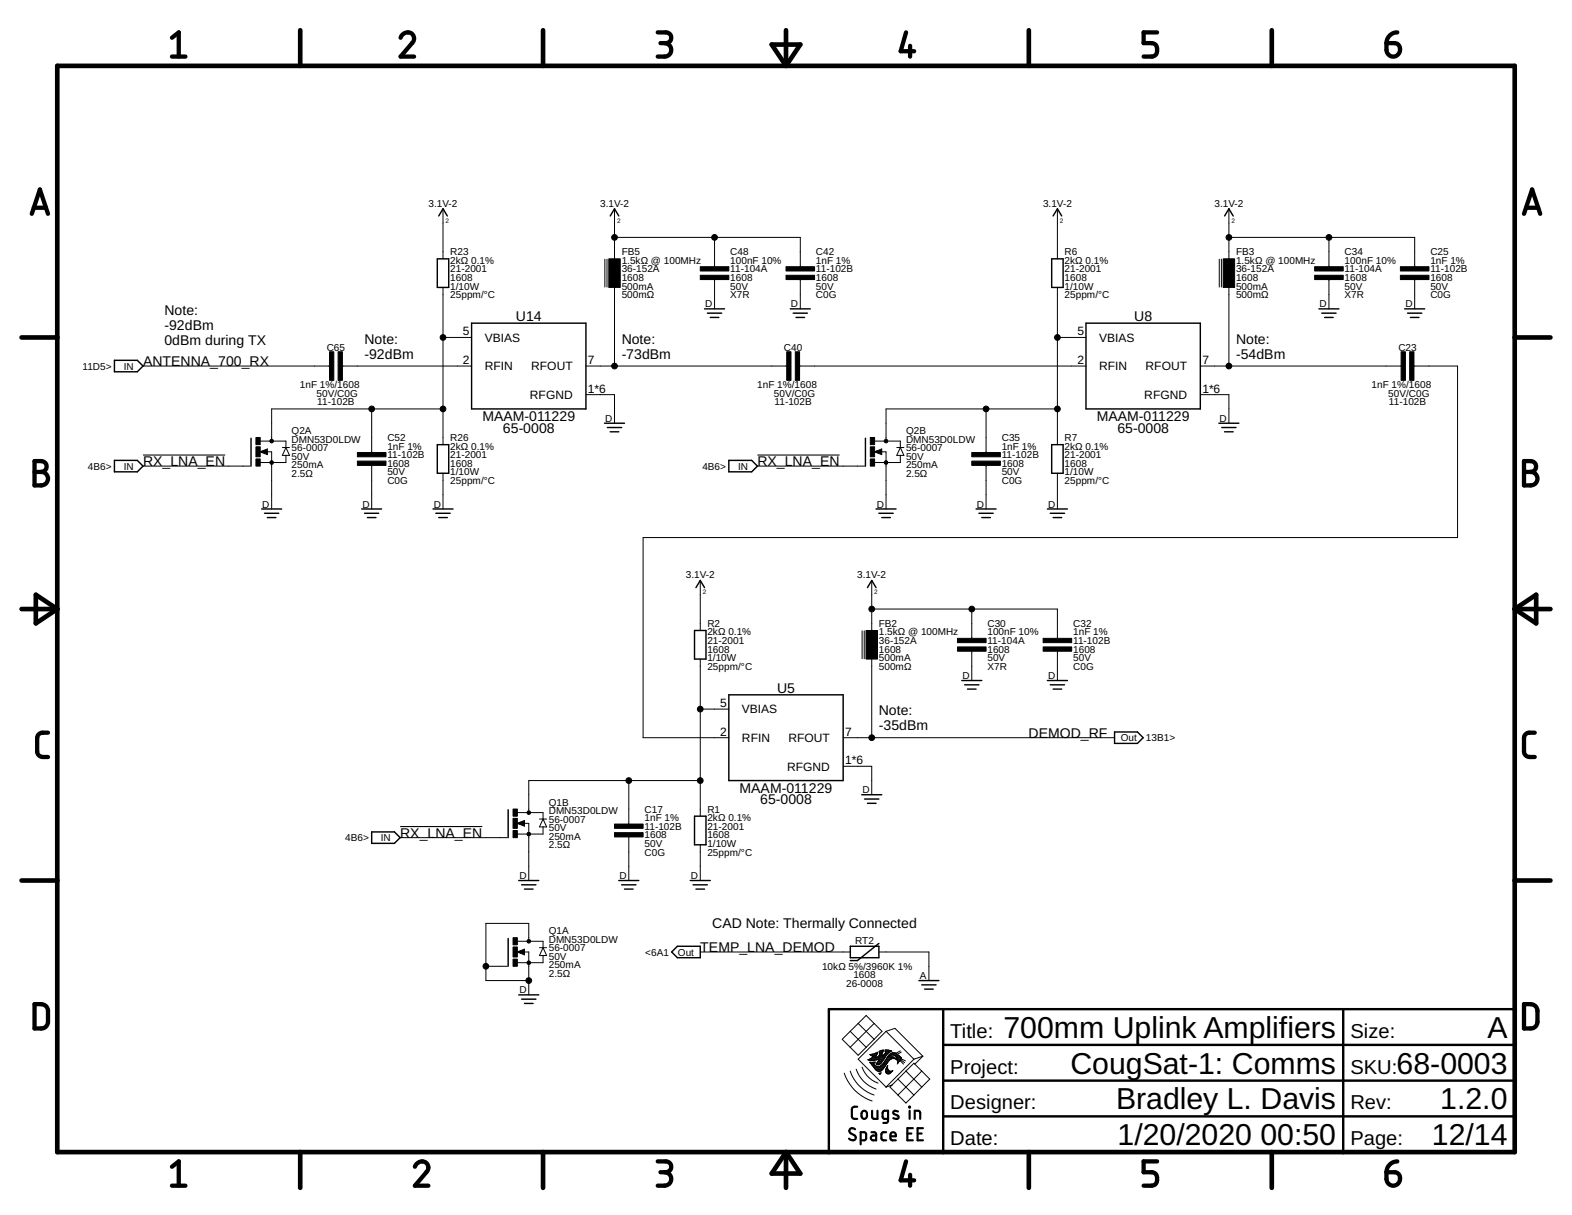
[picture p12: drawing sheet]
<svg xmlns="http://www.w3.org/2000/svg" width="279mm" height="216mm" viewBox="0 0 279 216" stroke-linecap="round" stroke-linejoin="round" font-family="sans-serif">
<path d="M25.4 80.9h14.6M134.6 80.9h14.6M71.1 146.9h14.6" fill="none" stroke="#000" stroke-width=".19"/>
<g fill="none" stroke="#000" stroke-width=".83">
<path d="M10.2 11.7h259v193h-259zM53.4 5.4v6.3M96.5 5.4v6.3M137.2 7.9h5l-2.5 3.8zM139.7 5.4v6.3M182.9 5.4v6.3M226 5.4v6.3M3.8 60h6.4M269.2 60h6.4M3.8 108.2h6.4M6.4 105.7l3.8 2.5-3.8 2.6zM269.2 108.2h6.4"/>
<path d="M269.2 108.2l3.8-2.5v5.1zM3.8 156.5h6.4M269.2 156.5h6.4M53.4 204.7v6.4M96.5 204.7v6.4M139.7 204.7v6.4M139.7 204.7l2.5 3.8h-5zM182.9 204.7v6.4M226 204.7v6.4"/>
</g>
<g fill="none" stroke="#000" stroke-width=".76">
<path d="M30.6 6.7l1.2-.9v4.3M30.6 10.1h2.4M71.2 6.7a1.18 1.18 0 0 1 1.6-.9 1.18 1.18 0 0 1 .6 1.7l-2.2 2.6h2.4M116.9 5.8h1.4a.95 .95 0 0 1 1 .9 .95 .95 0 0 1-1 1h-.9M118.1 7.7a1.2 1.2 0 0 1 1.2 1.2 1.2 1.2 0 0 1-1.2 1.2h-1.2M161 5.8l-.9 3.3h2.4M161.8 8.1v2M205.7 5.8h-2.4v1.9h1.4a1.22 1.22 0 0 1 1 1.2 1.22 1.22 0 0 1-1 1.2h-1.4M246.4 7.7h1.5a1.2 1.2 0 0 1 .9 1.3 1.2 1.2 0 0 1-1.2 1 1.2 1.2 0 0 1-1.2-1.1zM248.3 5.8a1.92 1.92 0 0 0-1.9 1.9M5.7 38l1.4-4.3 1.4 4.3M6 36.9h2.2"/>
<path d="M270.9 38l1.4-4.3 1.4 4.3M271.2 36.9h2.2M6.1 81.9h1.2a.96 .96 0 0 1 1 1 .96 .96 0 0 1-1 1 1.2 1.2 0 0 1 1.2 1.2 1.2 1.2 0 0 1-1.2 1.2h-1.2zM6.1 83.9h1.2M270.9 81.9h1.2a.96 .96 0 0 1 .9 1 .96 .96 0 0 1-.9 1 1.2 1.2 0 0 1 1.2 1.2 1.2 1.2 0 0 1-1.2 1.2h-1.2zM270.9 83.9h1.2M8.5 130.2a1.65 1.65 0 0 0-1.6 .3l-.3 .6v2.4a1.01 1.01 0 0 0 1 1h.9M272.8 130.2a1.65 1.65 0 0 0-1.7 .3l-.2 .6v2.7l.2 .4a1.71 1.71 0 0 0 1.7 .3M6.1 178.4a2.43 2.43 0 0 1 2 .3l.3 .4 .1 .5v2.2l-.4 .7a2.35 2.35 0 0 1-2 .3zM270.9 178.4a2.43 2.43 0 0 1 1.9 .3l.3 .4 .2 .5-.1 2.2-.4 .7a2.35 2.35 0 0 1-1.9 .3zM30.6 207.3l1.2-.9v4.3M30.6 210.7h2.4"/>
<path d="M73.7 207.3a1.19 1.19 0 0 1 1.5-.9 1.19 1.19 0 0 1 .9 1.5l-2.4 2.8h2.4M116.9 206.4h1.4a.96 .96 0 0 1 1 .9 .96 .96 0 0 1-1 1h-.9M118.1 208.3a1.2 1.2 0 0 1 1.2 1.2 1.2 1.2 0 0 1-1.2 1.2h-1.2M161 206.4l-.9 3.3h2.4M161.8 208.8v1.9M205.7 206.4h-2.4v1.9h1.4a1.22 1.22 0 0 1 1 1.2 1.22 1.22 0 0 1-1 1.2h-1.4M246.4 208.3h1.5a1.2 1.2 0 0 1 .9 1.3 1.2 1.2 0 0 1-1.2 1.1 1.2 1.2 0 0 1-1.2-1.2zM248.3 206.4a1.95 1.95 0 0 0-1.9 1.9"/>
</g>
<path d="M167.6 179.3v25.4M238.7 179.3v25.4M269.2 179.3h-121.9v25.4M167.6 198.4h101.6M167.6 192h101.6M167.6 185.7h101.6" fill="none" stroke="#000" stroke-width=".42"/>
<g fill="none" stroke="#000" stroke-width=".18">
<path d="M78.7 37.1v8.9M109.2 37.1v8.9M187.9 37.1v8.9M218.4 37.1v8.9M78.7 60h5.1M78.7 51.1v27.9M107.5 46.1v4.9M107.9 46.1v4.9M109.2 51.1v13.9M109.2 42.2h33v5.2M127 42.2v5.2M127 49.7v5.2"/>
<path d="M142.2 49.7v5.2M187.9 60h5.1M187.9 51.1v27.9M216.7 46.1v4.9M217.1 46.1v4.9M218.4 51.1v13.9M218.4 42.2h33v5.2M236.2 42.2v5.2M236.2 49.7v5.2M251.4 49.7v5.2M25.4 65h33.2M46.3 78.4h4.5v1.1"/>
<path d="M50.2 79.5h1.3M50.8 79.5l.7 1.4h-1.3zM60.9 65h22.9M66.1 72.7v7.7M78.7 72.7h-30.4v5.7M104.1 65h35.7M104.1 70.1h5.1v5.1M142.1 65h50.9M155.5 78.4h4.5v1.1M159.4 79.5h1.3M160 79.5l.7 1.4h-1.3zM175.3 72.7v7.7"/>
<path d="M187.9 72.7h-30.4v5.7M213.3 65h35.7M213.3 70.1h5.1v5.1M251.3 65h7.8v30.5h-144.8v35.6h15.2M25.4 82.8h19.1M46.2 80.3l1.3-.5v1zM47.4 80.3h.9v10.1M50.8 80.9v1.3h-4.6M66.1 82.7v7.7M78.7 84.1v6.3M134.6 82.8h19.1M155.4 80.3l1.3-.5v1z"/>
<path d="M156.6 80.3h.9v10.1M160 80.9v1.3h-4.6M175.3 82.7v7.7M187.9 84.1v6.3M124.5 103.1v8.9M124.5 117.1v27.9M153.2 112.1v5M153.6 112.1v5M154.9 108.2h33v5.2M154.9 103.1v8.9M154.9 117.1v14M172.7 108.2v5.2"/>
<path d="M172.7 115.7v5.2M187.9 115.7v5.2M111.8 138.7v7.7M124.5 126h5M124.5 138.7h-30.5v5.7M149.9 131.1h48.2M149.9 136.2h5v5M71.1 148.8h19.1M91.9 146.3l1.3-.5v1zM92 144.4h4.5v1.1M93.1 146.3h.9v10.2M95.9 145.5h1.3"/>
<path d="M96.5 146.9v1.3h-4.6M96.5 145.5l.7 1.4h-1.3zM111.8 148.7v7.8M124.5 150.1v6.4M86.4 171.7h3.8M91.9 169.2l1.3-.5v1zM92 167.3h4.5v1.1M93.1 169.2h.9v7.6M94 167.3v-3.2h-7.6v10.1h7.6M95.9 168.4h1.3M96.5 169.8v1.3h-4.6M96.5 168.4l.7 1.4h-1.3z"/>
<path d="M124.5 169.2h26.6M156.2 169.2h8.9v5M150.1 190.7a7.7 7.7 0 0 0 4.9 4.9M151.1 190.3a6.7 6.7 0 0 0 4.3 4.3M151.1 183.3l-1.4 1.4 2.8 2.8 2.9-2.8M151.1 183.3l2.8 2.8M152.2 190a5.6 5.6 0 0 0 3.5 3.5M152.5 181.9l1.4-1.5 2.9 2.9-1.4 1.4M152.5 181.9l-1.4 1.4M152.5 181.9l2.9 2.8M153.2 189.6a4.6 4.6 0 0 0 2.9 2.9M154.3 188.3h1.7"/>
<path d="M154.5 188.4h1M154.6 188.2h2.5M154.7 188.9h.7M154.7 187.5h1.1M154.8 189h.5M154.8 188h2.4M154.9 189.1h.4M154.9 187.6h.8M155 187.3h.9M155 188l-.8 .3 .8 .2 1.3-.3-.4 .7M155 189.2h.4M155 187.9h.7"/>
<path d="M155.1 189.4h.5M155.1 187.8l-.1 .2M155.1 187.7h.6M155.1 187.8h.6M155.2 189.5h.6M155.2 188.8h.3M155.2 189.6h2M155.3 189.7h1.8M155.4 181.9l-4.3 4.2M155.4 187.2h.6M155.4 188.9l.2-.2-1 .1a4 4 0 0 0 1.6 1.6l.4-.1M155.4 188.9l-.1 .1v.1"/>
<path d="M155.4 189.8h1.7M155.5 189.9h1.5M155.6 190.1h1.3M155.7 187.1h.3M155.7 187.9h1.6M155.7 190.2h1M155.7 187.6v.4M155.7 189h.8M155.8 189.1h.6M155.9 188.9h.7M155.9 190.3h.7M155.9 187h.1"/>
<path d="M156 187v.3l-.3 .3M156 187l-1.4 .4 .6 .3-.1 .1M156 188.8h.7M156 187.8h1.4M156 188.6h.8M156.1 188.5h.8M156.1 187.7h1.3M156.2 188.4h.8M156.2 187.6l-.5 .4M156.2 188.3h.9M156.2 187.6h.6M156.3 186.9h.7"/>
<path d="M156.3 190.8h.2M156.3 187.1h.5M156.3 187h.5M156.3 187.5h.5M156.4 187.3h.4M156.4 190.9h.1M156.4 189.5h.9M156.4 187.2h.4M156.4 186.8h.6M156.5 190.8l-.1 .1M156.6 190.6h.1M156.6 189.4h.8"/>
<path d="M156.6 190.6l-.4 .1 .2 .2M156.6 190.6l-.1 .2M156.7 189.2h.8M156.8 186.6h.2M156.8 187.2v.3M156.8 189.1h.7M156.9 187.6h.6M157 189h.6M157 186.9h-.2v.3M157 186.9v-.3l-.7 .2v.4l.1-.1-.2 .5M157 188.9h.7M157 187.5h.6"/>
<path d="M157.1 188.8h.7M157.2 187.3h.5M157.2 188.6h.7M157.3 187.2h.5M157.3 188.5h.7M157.3 186.8h1.1M157.3 186.6h.7M157.3 189.5l-.7 .8M157.4 188.4h.7M157.4 187.1h.5M157.4 190.4h1.1M157.4 190.3h.7"/>
<path d="M157.4 190.2v.3l.2 .3M157.4 190.2h.5M157.4 187h.7M157.4 190.5h1M157.4 190.1h.4M157.4 188.3h.8M157.5 190l-.1 .2M157.5 186.9h.8M157.5 183.3l4.9 4.9M157.5 183.3l-5 4.9 5 5M157.5 183.3l1.6-.6 4.9 5M157.5 189.9h.3"/>
<path d="M157.5 190.6h.8M157.5 188.2h1M157.5 189.8v.2M157.5 189.8h.3M157.6 189.7h.1M157.6 187.5l-1.1 1.5a.48 .48 0 0 1-.8 0l.2-.1M157.6 188h1.5M157.6 189.6l.2-.2v.7M157.6 189.6l-.1 .2M157.6 189.6h.1M157.6 190.8h.5M157.6 187.9h1.4"/>
<path d="M157.7 189.5h.1M157.7 188.9l-.4 .6M157.7 187.8h1M157.7 187.8a2.93 2.93 0 0 1-1.6 1.7h-.2l-.6-.4M157.8 187.2l-.2 .3M157.8 187.2l.7-.4-1.2-.2a.79 .79 0 0 1-.5 1v-.1M157.8 187.7h.4M157.8 190.1l.1 .1M157.9 190.2l.3 .2 .4-.1M157.9 187.6h.4M158 187.5h.6M158 187.5l-.3 .3"/>
<path d="M158.1 188.4l-.4 .5M158.1 187.3h1.4M158.2 190.8h-.6M158.3 187.2h1M158.5 190.4l-.3 .4M158.5 187.1h.6M158.6 190.3l.1-.1-.2 .2M158.6 190.3h.1M158.7 187.5h.9M159 187.6h.8M159.2 187.7h.7M159.2 188.2h.1"/>
<path d="M159.2 187.7l.2 .3M159.2 187.7l-.3-.2a.71 .71 0 0 0-.8 .3h.6l.6 .4-.6-.1-.6 .3M159.2 187.1h-.6l-.6 .4M159.2 187.1l.8 .7M159.3 187.8h.8M159.3 188.2l.2 .2M159.3 188.2h.1M159.3 188.3h.8M159.3 187.9h.9M159.4 188h.8M159.4 188v.2h-.1M159.4 188.2h.8"/>
<path d="M159.5 188.4h.5M159.5 188.4l.1 .5M159.5 188.5h.5M159.6 188.9l-.1 .2M159.6 188.6h.2M159.6 188.9h.1M159.6 191.7l2.8 2.9M159.6 188.8h.1M159.9 188.6l-.3 .3M160 188.5l.6 .6M160 188.5l-.1 .1M160 186.7l-.8 .5"/>
<path d="M160 187.8l.2 .1M160.1 188.3l.7 .5M160.2 188.2l.7 .3M160.2 186.9l-.7 .5M160.2 187.9l-.2 .6M161 190.3l1.4-1.4 2.8 2.8-1.4 1.5M161 190.3l-2.8 2.9 2.8 2.8 1.4-1.4M161 190.3l2.8 2.9M162.4 188.2l-4.9 5 1-.4M163.8 193.2l-1.4 1.4M163.8 190.3l-4.2 4.3M164 187.7l-1.6 .5"/>
<path d="M164 187.7l-1.4 1.4"/>
</g>
<g fill="none" stroke="#000" stroke-width=".38">
<path d="M152.4 196.7h-.5a.47 .47 0 0 0-.5 .4l.1 1.5 .2 .2h.7M153.2 197.5l.5-.1a.81 .81 0 0 1 0 1.4h-.3l-.2-.3-.1-.6zM155 197.4v1.2l.4 .2h.6v-1.4M157.8 198.8h-.7l-.2-.2v-.9l.2-.3h.7v1.8l-.2 .3h-.6M159.6 197.5a.54 .54 0 0 0-.9 .1l.1 .3 .9 .4v.4a.75 .75 0 0 1-.9 0M161.6 196.7h.1v.1h-.1zM161.7 197.4v1.4M162.6 198.8v-1.4l.8 .1 .2 1.3M152 200.7a.54 .54 0 0 0-.8-.1 .54 .54 0 0 0 0 .8l.7 .3a.49 .49 0 0 1 .1 .7 .49 .49 0 0 1-.6 .2l-.5-.3M153 202.6h.7l.2-.2v-1l-.2-.2h-.7v2.1M154.9 201.2h.6l.2 .2v1.2h-.5a.42 .42 0 0 1-.4-.4 .42 .42 0 0 1 .4-.4h.5M157.5 201.2h-.6l-.2 .3 .1 1 .7 .1"/>
<path d="M158.3 201.9h.9a.5 .5 0 0 0-.3-.7 .5 .5 0 0 0-.6 .5l.1 .8 .8 .1M161.3 201.4h.7M162.2 200.5h-.9v2.1h.9M163.1 201.4h.7M164 200.5h-.9v2.1h.9"/>
</g>
<g fill="none" stroke="#000" stroke-width=".25">
<path d="M78 38.4l.7-1.3 .8 1.3M108.5 38.4l.7-1.3 .8 1.3M187.2 38.4l.7-1.3 .8 1.3M217.7 38.4l.7-1.3 .8 1.3M77.7 46h2.1v5.1h-2.1zM83.8 57.4h20.3v15.3h-20.3zM125.2 54.9h3.6M125.7 55.6h2.6M126.2 56.4h1.6M140.5 54.9h3.5M141 55.6h2.5M141.5 56.4h1.5"/>
<path d="M186.9 46h2.1v5.1h-2.1zM193 57.4h20.3v15.3h-20.3zM234.4 54.9h3.6M234.9 55.6h2.6M235.4 56.4h1.6M249.7 54.9h3.5M250.2 55.6h2.5M250.7 56.4h1.5M20.3 64h4.1l1 1-1 1.1h-4.1zM44.6 77.9v4.9M77.7 79h2.1v5.1h-2.1zM107.4 75.2h3.6"/>
<path d="M107.9 76h2.6M108.5 76.7h1.5M153.8 77.9v4.9M186.9 79h2.1v5.1h-2.1zM216.6 75.2h3.6M217.1 76h2.6M217.7 76.7h1.5M20.3 81.8h4.1l1 1-1 1h-4.1zM46.5 90.4h3.6M47 91.2h2.6M47.5 92h1.5M64.3 90.4h3.5"/>
<path d="M64.8 91.2h2.5M65.3 92h1.5M77 90.4h3.5M77.5 91.2h2.5M78 92h1.5M129.5 81.8h4.1l1 1-1 1h-4.1zM155.7 90.4h3.6M156.2 91.2h2.5M156.7 92h1.5M173.5 90.4h3.5M174 91.2h2.5M174.5 92h1.5"/>
<path d="M186.2 90.4h3.5M186.7 91.2h2.5M187.2 92h1.5M123.4 112h2.1v5.1h-2.1zM123.7 104.4l.8-1.3 .7 1.3M154.2 104.4l.7-1.3 .8 1.3M129.5 123.5h20.4v15.2h-20.4zM170.9 120.9h3.6M171.4 121.7h2.6M172 122.4h1.5M186.2 120.9h3.5M186.7 121.7h2.5"/>
<path d="M187.2 122.4h1.5M198.1 130.1h4.1l1 1-1 1h-4.1zM66.1 147.8h4l1 1-1 1.1h-4zM90.3 143.9v4.9M92.2 156.5h3.6M92.7 157.2h2.5M93.2 158h1.5M110 156.5h3.5M110.5 157.2h2.5M111 158h1.5M122.7 156.5h3.5M123.2 157.2h2.5"/>
<path d="M123.4 145h2.1v5.1h-2.1zM123.7 158h1.5M153.2 141.2h3.5M153.7 142h2.5M154.2 142.7h1.5M90.3 166.8v4.9M92.2 176.8h3.6M92.7 177.5h2.5M93.2 178.3h1.5M120.4 168.1h4.1v2.1h-4.1l-1-1zM151.1 168.1h5.1v2.1h-5.1zM156.2 167.6l-3.8 3.1h-1.3"/>
<path d="M163.3 174.2h3.6M163.8 175h2.6M164.3 175.8h1.6"/>
</g>
<g fill="#000" stroke="#000" stroke-width=".18">
<path d="M108.2 46h2v5.1h-2zM124.5 47.4h5v.8h-5zM124.5 48.9h5v.8h-5zM139.7 47.4h5.1v.8h-5.1zM139.7 48.9h5.1v.8h-5.1zM217.4 46h2v5.1h-2zM233.7 47.4h5v.8h-5zM233.7 48.9h5v.8h-5zM248.9 47.4h5.1v.8h-5.1zM248.9 48.9h5.1v.8h-5.1zM45.5 77.7h.7v1.3h-.7zM45.5 79.4h.7v1.8h-.7z"/>
<path d="M58.6 62.5h.7v5.1h-.7zM60.1 62.5h.8v5.1h-.8zM139.8 62.5h.8v5.1h-.8zM141.4 62.5h.7v5.1h-.7zM154.7 77.7h.7v1.3h-.7zM154.7 79.4h.7v1.8h-.7zM249 62.5h.8v5.1h-.8zM250.5 62.5h.8v5.1h-.8zM45.5 81.6h.7v1.2h-.7zM63.5 80.4h5.1v.8h-5.1zM63.5 81.9h5.1v.8h-5.1zM154.7 81.6h.7v1.2h-.7z"/>
<path d="M172.7 80.4h5.1v.8h-5.1zM172.7 81.9h5.1v.8h-5.1zM153.9 112h2.1v5.1h-2.1zM170.2 113.4h5.1v.8h-5.1zM170.2 115h5.1v.7h-5.1zM185.4 113.4h5.1v.8h-5.1zM185.4 115h5.1v.7h-5.1zM91.2 147.6h.7v1.2h-.7zM91.2 143.8h.7v1.2h-.7zM91.2 145.4h.7v1.8h-.7zM109.2 146.4h5.1v.8h-5.1zM109.2 148h5.1v.7h-5.1z"/>
<path d="M91.2 170.4h.7v1.3h-.7zM91.2 166.6h.7v1.3h-.7zM91.2 168.3h.7v1.8h-.7z"/>
</g>
<path d="M47.4 80l-.9 .3 .9 .2v-.2h-.3M156.6 80l-.9 .3 .9 .2v-.2h-.3M93.1 146l-.9 .3 .9 .3v-.3h-.3M93.1 168.9l-.9 .3 .9 .2v-.2h-.3" fill="none" stroke="#000" stroke-width=".32"/>
<g fill="#000" stroke="#000" stroke-width=".18">
<circle cx="78.7" cy="60" r=".51"/>
<circle cx="109.2" cy="42.2" r=".51"/>
<circle cx="127" cy="42.2" r=".51"/>
<circle cx="187.9" cy="60" r=".51"/>
<circle cx="218.4" cy="42.2" r=".51"/>
<circle cx="236.2" cy="42.2" r=".51"/>
<circle cx="48.3" cy="78.4" r=".33"/>
<circle cx="66.1" cy="72.7" r=".51"/>
<circle cx="78.7" cy="72.7" r=".51"/>
<circle cx="109.2" cy="65" r=".51"/>
<circle cx="157.5" cy="78.4" r=".33"/>
<circle cx="175.3" cy="72.7" r=".51"/>
<circle cx="187.9" cy="72.7" r=".51"/>
<circle cx="218.4" cy="65" r=".51"/>
<circle cx="48.3" cy="82.2" r=".33"/>
<circle cx="157.5" cy="82.2" r=".33"/>
<circle cx="154.9" cy="108.2" r=".51"/>
<circle cx="172.7" cy="108.2" r=".51"/>
<circle cx="111.8" cy="138.7" r=".51"/>
<circle cx="124.5" cy="138.7" r=".51"/>
<circle cx="124.5" cy="126" r=".51"/>
<circle cx="154.9" cy="131.1" r=".51"/>
<circle cx="94" cy="144.4" r=".32"/>
<circle cx="94" cy="148.2" r=".32"/>
<circle cx="86.4" cy="171.7" r=".51"/>
<circle cx="94" cy="174.2" r=".51"/>
<circle cx="94" cy="167.3" r=".32"/>
<circle cx="94" cy="171.1" r=".32"/>
</g>
<g font-size="5.4">
<text x="178.4" y="184.4">700mm Uplink Amplifiers</text>
<text x="264.4" y="184.4">A</text>
<text x="190.3" y="190.8">CougSat-1: Comms</text>
<text x="248.2" y="190.8">68-0003</text>
<text x="198.4" y="197.1">Bradley L. Davis</text>
<text x="256" y="197.1">1.2.0</text>
<text x="198.6" y="203.5">1/20/2020</text>
<text x="224" y="203.5">00:50</text>
<text x="254.5" y="203.5">12/14</text>
</g>
<g font-size="3.6">
<text x="168.9" y="184.4">Title:</text>
<text x="240" y="184.4">Size:</text>
<text x="168.9" y="190.8">Project:</text>
<text x="240" y="190.8">SKU:</text>
<text x="168.9" y="197.1">Designer:</text>
<text x="240" y="197.1">Rev:</text>
<text x="168.9" y="203.5">Date:</text>
<text x="240" y="203.5">Page:</text>
</g>
<g font-size="2.5">
<text x="29.2" y="55.9">Note:</text>
<text x="29.2" y="58.6">-92dBm</text>
<text x="91.7" y="57">U14</text>
<text x="201.6" y="57">U8</text>
<text x="25.4" y="65">ANTENNA_700_RX</text>
<text x="29.2" y="61.2">0dBm during TX</text>
<text x="64.8" y="61.1">Note:</text>
<text x="64.8" y="63.8">-92dBm</text>
<text x="110.5" y="61.1">Note:</text>
<text x="110.5" y="63.8">-73dBm</text>
<text x="219.7" y="61.1">Note:</text>
<text x="219.7" y="63.8">-54dBm</text>
<text x="85.7" y="74.8">MAAM-011229</text>
<text x="89.4" y="76.9">65-0008</text>
<text x="194.9" y="74.8">MAAM-011229</text>
<text x="198.6" y="76.9">65-0008</text>
<text x="25.4" y="82.8">RX_LNA_EN</text>
<text x="134.6" y="82.8">RX_LNA_EN</text>
<text x="138.1" y="123.1">U5</text>
<text x="156.2" y="127.1">Note:</text>
<text x="156.2" y="129.8">-35dBm</text>
<text x="182.8" y="131.1">DEMOD_RF</text>
<text x="131.4" y="140.9">MAAM-011229</text>
<text x="135.1" y="142.9">65-0008</text>
<text x="71.1" y="148.9">RX_LNA_EN</text>
<text x="126.6" y="165">CAD Note: Thermally Connected</text>
<text x="124.5" y="169.2">TEMP_LNA_DEMOD</text>
</g>
<g font-size="2.1">
<text x="82.3" y="59.6">5</text>
<text x="191.5" y="59.6">5</text>
<text x="82.3" y="64.7">2</text>
<text x="86.2" y="65.8">RFIN</text>
<text x="86.2" y="60.7">VBIAS</text>
<text x="94.4" y="65.8">RFOUT</text>
<text x="104.5" y="64.7">7</text>
<text x="191.5" y="64.7">2</text>
<text x="195.4" y="65.8">RFIN</text>
<text x="195.4" y="60.7">VBIAS</text>
<text x="203.6" y="65.8">RFOUT</text>
<text x="213.7" y="64.7">7</text>
<text x="94.2" y="70.9">RFGND</text>
<text x="104.5" y="69.8">1*6</text>
<text x="203.4" y="70.9">RFGND</text>
<text x="213.7" y="69.8">1*6</text>
<text x="128" y="125.6">5</text>
<text x="128" y="130.7">2</text>
<text x="131.9" y="131.8">RFIN</text>
<text x="131.9" y="126.8">VBIAS</text>
<text x="140.1" y="131.8">RFOUT</text>
<text x="150.2" y="130.7">7</text>
<text x="139.9" y="136.9">RFGND</text>
<text x="150.2" y="135.8">1*6</text>
</g>
<g font-size="1.8">
<text x="76.2" y="36.7">3.1V-2</text>
<text x="106.7" y="36.7">3.1V-2</text>
<text x="185.4" y="36.7">3.1V-2</text>
<text x="215.9" y="36.7">3.1V-2</text>
<text x="80" y="46.9">2kΩ 0.1%</text>
<text x="80" y="45.4">R23</text>
<text x="110.5" y="46.9">1.5kΩ @ 100MHz</text>
<text x="110.5" y="45.4">FB5</text>
<text x="129.8" y="46.9">100nF 10%</text>
<text x="129.8" y="45.4">C48</text>
<text x="145" y="46.9">1nF 1%</text>
<text x="145" y="45.4">C42</text>
<text x="189.2" y="46.9">2kΩ 0.1%</text>
<text x="189.2" y="45.4">R6</text>
<text x="219.7" y="46.9">1.5kΩ @ 100MHz</text>
<text x="219.7" y="45.4">FB3</text>
<text x="239" y="46.9">100nF 10%</text>
<text x="239" y="45.4">C34</text>
<text x="254.2" y="46.9">1nF 1%</text>
<text x="254.2" y="45.4">C25</text>
<text x="80" y="49.9">1608</text>
<text x="80" y="51.5">1/10W</text>
<text x="80" y="53">25ppm/°C</text>
<text x="80" y="48.4">21-2001</text>
<text x="110.5" y="49.9">1608</text>
<text x="110.5" y="51.5">500mA</text>
<text x="110.5" y="53">500mΩ</text>
<text x="110.5" y="48.4">36-152A</text>
<text x="129.8" y="48.4">11-104A</text>
<text x="129.8" y="49.9">1608</text>
<text x="129.8" y="51.5">50V</text>
<text x="129.8" y="53">X7R</text>
<text x="145" y="48.4">11-102B</text>
<text x="145" y="49.9">1608</text>
<text x="145" y="51.5">50V</text>
<text x="145" y="53">C0G</text>
<text x="189.2" y="49.9">1608</text>
<text x="189.2" y="51.5">1/10W</text>
<text x="189.2" y="53">25ppm/°C</text>
<text x="189.2" y="48.4">21-2001</text>
<text x="219.7" y="49.9">1608</text>
<text x="219.7" y="51.5">500mA</text>
<text x="219.7" y="53">500mΩ</text>
<text x="219.7" y="48.4">36-152A</text>
<text x="239" y="48.4">11-104A</text>
<text x="239" y="49.9">1608</text>
<text x="239" y="51.5">50V</text>
<text x="239" y="53">X7R</text>
<text x="254.2" y="48.4">11-102B</text>
<text x="254.2" y="49.9">1608</text>
<text x="254.2" y="51.5">50V</text>
<text x="254.2" y="53">C0G</text>
<text x="125.3" y="54.6">D</text>
<text x="140.6" y="54.6">D</text>
<text x="234.5" y="54.6">D</text>
<text x="249.8" y="54.6">D</text>
<text x="14.7" y="65.7">11D5&gt;</text>
<text x="22" y="65.7">IN</text>
<text x="58.1" y="62.4">C65</text>
<text x="139.3" y="62.4">C40</text>
<text x="248.5" y="62.4">C23</text>
<text x="53.3" y="69">1nF 1%/1608</text>
<text x="56.3" y="70.5">50V/C0G</text>
<text x="134.6" y="69">1nF 1%/1608</text>
<text x="137.5" y="70.5">50V/C0G</text>
<text x="243.8" y="69">1nF 1%/1608</text>
<text x="246.7" y="70.5">50V/C0G</text>
<text x="51.8" y="77.1">Q2A</text>
<text x="56.4" y="72">11-102B</text>
<text x="107.6" y="75">D</text>
<text x="137.7" y="72">11-102B</text>
<text x="161" y="77.1">Q2B</text>
<text x="216.8" y="75">D</text>
<text x="246.9" y="72">11-102B</text>
<text x="15.6" y="83.5">4B6&gt;</text>
<text x="22" y="83.5">IN</text>
<text x="51.8" y="80.2">56-0007</text>
<text x="51.8" y="81.7">50V</text>
<text x="51.8" y="83.2">250mA</text>
<text x="51.8" y="78.6">DMN53D0LDW</text>
<text x="68.8" y="81.4">11-102B</text>
<text x="68.8" y="83">1608</text>
<text x="68.8" y="79.9">1nF 1%</text>
<text x="68.8" y="78.4">C52</text>
<text x="80" y="83">1608</text>
<text x="80" y="81.4">21-2001</text>
<text x="80" y="79.9">2kΩ 0.1%</text>
<text x="80" y="78.4">R26</text>
<text x="124.8" y="83.5">4B6&gt;</text>
<text x="131.2" y="83.5">IN</text>
<text x="161" y="80.2">56-0007</text>
<text x="161" y="81.7">50V</text>
<text x="161" y="83.2">250mA</text>
<text x="161" y="78.6">DMN53D0LDW</text>
<text x="178" y="81.4">11-102B</text>
<text x="178" y="83">1608</text>
<text x="178" y="79.9">1nF 1%</text>
<text x="178" y="78.4">C35</text>
<text x="189.2" y="83">1608</text>
<text x="189.2" y="81.4">21-2001</text>
<text x="189.2" y="79.9">2kΩ 0.1%</text>
<text x="189.2" y="78.4">R7</text>
<text x="51.8" y="84.7">2.5Ω</text>
<text x="68.8" y="84.5">50V</text>
<text x="68.8" y="86">C0G</text>
<text x="80" y="84.5">1/10W</text>
<text x="80" y="86">25ppm/°C</text>
<text x="161" y="84.7">2.5Ω</text>
<text x="178" y="84.5">50V</text>
<text x="178" y="86">C0G</text>
<text x="189.2" y="84.5">1/10W</text>
<text x="189.2" y="86">25ppm/°C</text>
<text x="46.6" y="90.2">D</text>
<text x="64.4" y="90.2">D</text>
<text x="77.1" y="90.2">D</text>
<text x="155.8" y="90.2">D</text>
<text x="173.6" y="90.2">D</text>
<text x="186.3" y="90.2">D</text>
<text x="121.9" y="102.8">3.1V-2</text>
<text x="152.4" y="102.8">3.1V-2</text>
<text x="125.7" y="112.9">2kΩ 0.1%</text>
<text x="125.7" y="111.4">R2</text>
<text x="156.2" y="112.9">1.5kΩ @ 100MHz</text>
<text x="156.2" y="111.4">FB2</text>
<text x="175.5" y="112.9">100nF 10%</text>
<text x="175.5" y="111.4">C30</text>
<text x="190.7" y="112.9">1nF 1%</text>
<text x="190.7" y="111.4">C32</text>
<text x="125.7" y="116">1608</text>
<text x="125.7" y="117.5">1/10W</text>
<text x="125.7" y="119">25ppm/°C</text>
<text x="125.7" y="114.4">21-2001</text>
<text x="156.2" y="116">1608</text>
<text x="156.2" y="117.5">500mA</text>
<text x="156.2" y="119">500mΩ</text>
<text x="156.2" y="114.4">36-152A</text>
<text x="175.5" y="114.4">11-104A</text>
<text x="175.5" y="116">1608</text>
<text x="175.5" y="117.5">50V</text>
<text x="175.5" y="119">X7R</text>
<text x="190.7" y="114.4">11-102B</text>
<text x="190.7" y="116">1608</text>
<text x="190.7" y="117.5">50V</text>
<text x="190.7" y="119">C0G</text>
<text x="171.1" y="120.7">D</text>
<text x="186.3" y="120.7">D</text>
<text x="199.2" y="131.7">Out</text>
<text x="203.7" y="131.7">13B1&gt;</text>
<text x="97.5" y="143.1">Q1B</text>
<text x="153.3" y="141">D</text>
<text x="61.4" y="149.5">4B6&gt;</text>
<text x="67.7" y="149.5">IN</text>
<text x="97.5" y="146.2">56-0007</text>
<text x="97.5" y="147.7">50V</text>
<text x="97.5" y="149.2">250mA</text>
<text x="97.5" y="144.7">DMN53D0LDW</text>
<text x="114.6" y="147.5">11-102B</text>
<text x="114.6" y="149">1608</text>
<text x="114.6" y="145.9">1nF 1%</text>
<text x="114.6" y="144.4">C17</text>
<text x="125.7" y="149">1608</text>
<text x="125.7" y="147.5">21-2001</text>
<text x="125.7" y="145.9">2kΩ 0.1%</text>
<text x="125.7" y="144.4">R1</text>
<text x="97.5" y="150.8">2.5Ω</text>
<text x="114.6" y="150.5">50V</text>
<text x="114.6" y="152">C0G</text>
<text x="125.7" y="150.5">1/10W</text>
<text x="125.7" y="152">25ppm/°C</text>
<text x="92.3" y="156.2">D</text>
<text x="110.1" y="156.2">D</text>
<text x="122.8" y="156.2">D</text>
<text x="97.5" y="167.5">DMN53D0LDW</text>
<text x="97.5" y="166">Q1A</text>
<text x="152" y="167.8">RT2</text>
<text x="97.5" y="169">56-0007</text>
<text x="97.5" y="170.6">50V</text>
<text x="97.5" y="172.1">250mA</text>
<text x="97.5" y="173.6">2.5Ω</text>
<text x="114.7" y="169.8">&lt;6A1</text>
<text x="120.5" y="169.8">Out</text>
<text x="146.1" y="172.3">10kΩ 5%/3960K 1%</text>
<text x="151.7" y="173.9">1608</text>
<text x="163.5" y="174">A</text>
<text x="92.3" y="176.5">D</text>
<text x="150.4" y="175.4">26-0008</text>
</g>
<g font-size="1.1">
<text x="79.2" y="39.5">2</text>
<text x="109.7" y="39.5">2</text>
<text x="188.4" y="39.5">2</text>
<text x="218.9" y="39.5">2</text>
<text x="124.9" y="105.6">2</text>
<text x="155.4" y="105.6">2</text>
</g>
</svg>
